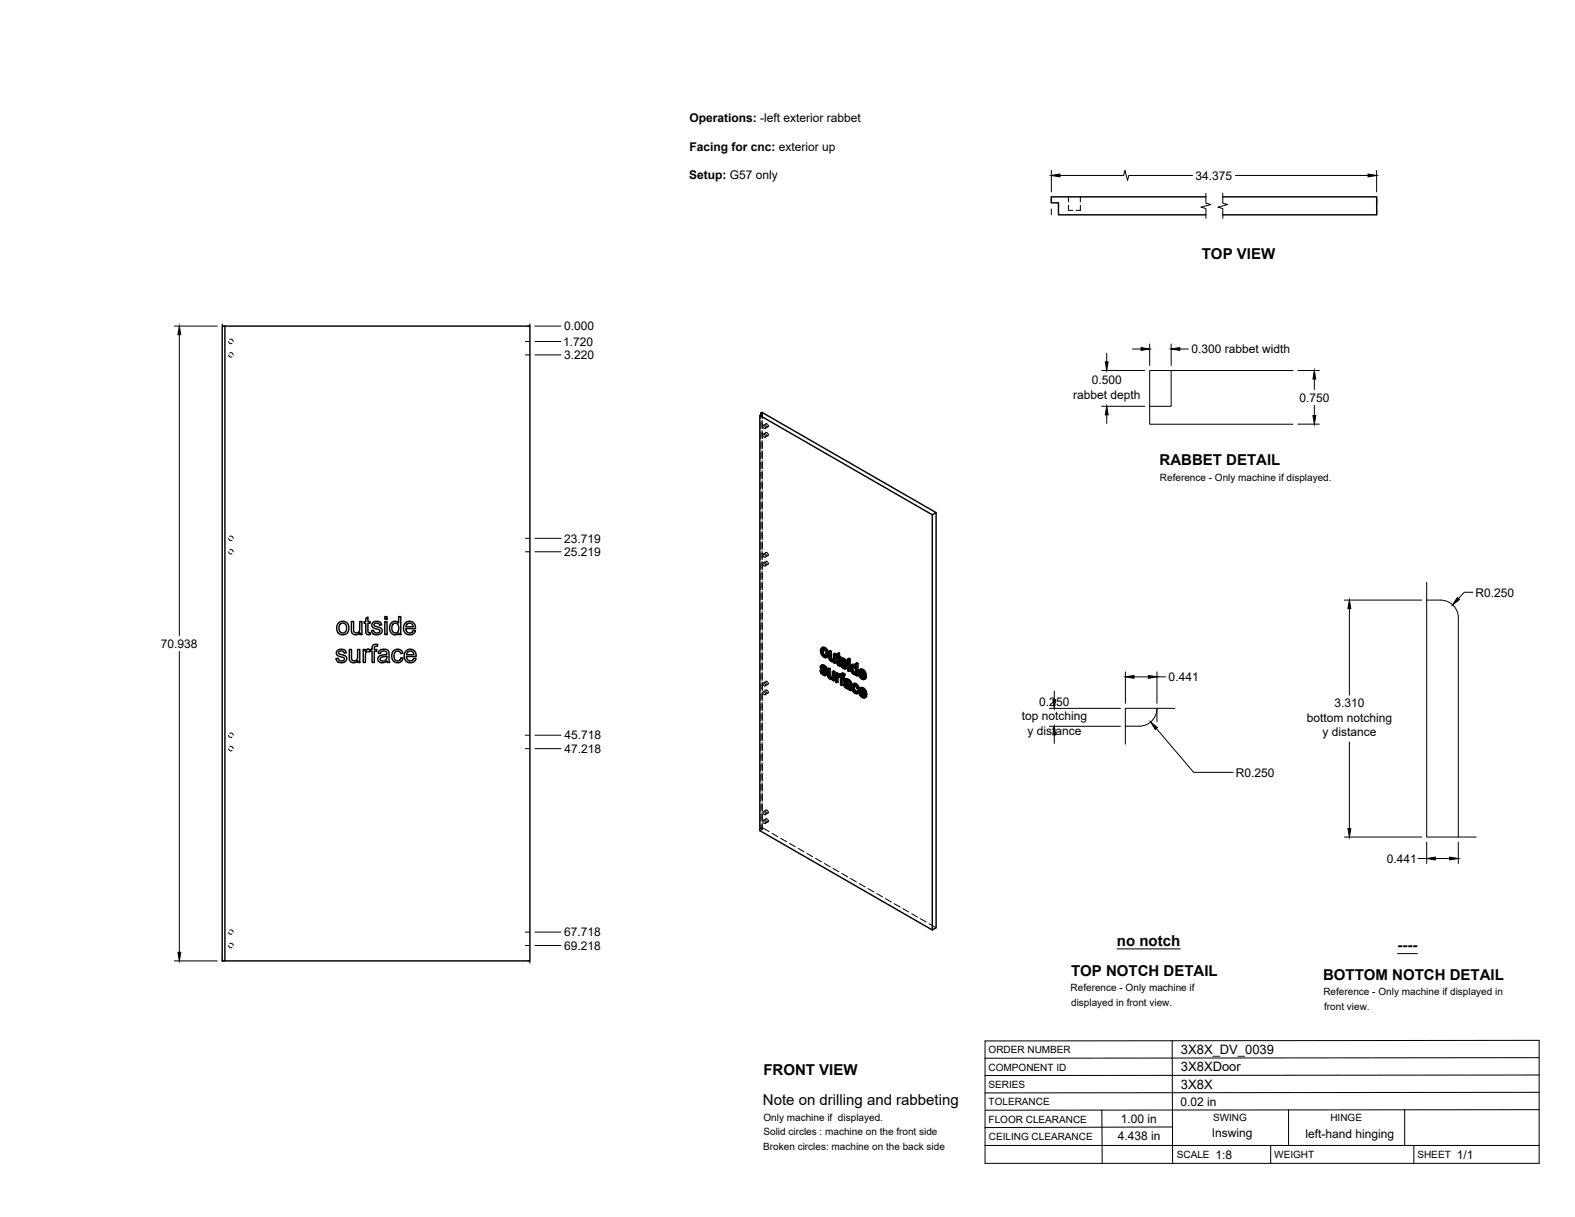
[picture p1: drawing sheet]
<svg xmlns="http://www.w3.org/2000/svg" width="559mm" height="432mm" viewBox="0 0 559 432" stroke-linecap="round" stroke-linejoin="round" font-family="sans-serif">
<!-- layer: Hidden -->
<g fill="none" stroke="#000" stroke-width=".35">
<path d="M379.1 72.8v1.8h1.5M379.1 69.9v1.7M383.3 72.8v1.8h-1.5M383.3 69.9v1.7M81.1 125.9l.4 .7h.8M81.1 121.2l.4 .6h.8M81.5 125.2l.9 .1 .3 .6M81.5 120.5l.8-.1 .4 .8M269.9 147.2v1.3M269.9 149.7v2.4M269.9 153.3v2.4M269.9 156.8v2.4"/>
<path d="M270.4 146.3v1.7M270.4 149.1v2.4M270.4 152.7v2.4M270.4 156.3v2.4M270.4 159.9v2.3M270.5 146.9v1.6M270.5 149.7v2.4M270.5 153.3v2.4M270.5 156.8v2.4M270.7 151a.55 .55 0 0 1 .7 .3 .55 .55 0 0 1-.3 .7l-.3-.4zM270.8 154.1a.6 .6 0 0 1 .6 .3 .6 .6 0 0 1-.2 .8l-.4-.5zM271.8 153.5a.6 .6 0 0 1 .7 .3 .6 .6 0 0 1-.3 .8l-.4-.4z"/>
<path d="M271.8 150.4a.6 .6 0 0 1 .7 .3 .6 .6 0 0 1-.3 .8l-.4-.4zM271.8 153.5l-1 .6M271.8 150.3l-1 .6M272.4 154.6l-1 .6M272.4 151.4l-1 .6M269.9 160.4v2.4M269.9 164v2.4M269.9 167.6v2.3M269.9 171.1v2.4M269.9 174.7v2.4M269.9 178.3v2.4M270.4 163.4v2.4"/>
<path d="M270.4 167v2.4M270.4 170.6v2.4M270.4 174.1v2.4M270.4 177.7v2.4M270.5 160.4v2.4M270.5 164v2.4M270.5 167.6v2.3M270.5 171.1v2.4M270.5 174.7v2.4M270.5 178.3v2.4M81.1 195.8l.4 .6h.8M81.1 191l.4 .7h.8"/>
<path d="M81.5 195.1h.9l.3 .7M81.5 190.3l.9 .1 .3 .6M269.9 181.9v2.3M269.9 185.4v2.4M269.9 189v2.4M269.9 192.6v2.3M269.9 196.2v2.3M269.9 199.7v2.4M270.4 181.3v2.4M270.4 184.8v2.4M270.4 188.4v2.4M270.4 192v2.4"/>
<path d="M270.4 195.6v2.4M270.4 199.1v2.4M270.5 181.9v2.3M270.5 185.4v2.4M270.5 189v2.4M270.5 192.6v2.3M270.5 196.2v2.3M270.5 199.7v2.4M270.8 199.7a.61 .61 0 0 1 .6 .4 .61 .61 0 0 1-.2 .8l-.4-.5zM270.8 196.6a.61 .61 0 0 1 .6 .4 .61 .61 0 0 1-.2 .7l-.4-.4zM271.7 199.2a.55 .55 0 0 1 .8 .3 .55 .55 0 0 1-.4 .7l-.4-.6zM271.8 196.1a.59 .59 0 0 1 .7 .3 .59 .59 0 0 1-.3 .7l-.4-.3z"/>
<path d="M271.8 199.2l-1 .5M271.8 196l-1 .6M272.4 197.1l-1 .6M269.9 203.3v2.4M269.9 206.9v2.3M269.9 210.4v2.4M269.9 214v2.4M269.9 217.6v2.4M270.4 202.7v2.4M270.4 206.3v2.4M270.4 209.9v2.3M270.4 213.4v2.4"/>
<path d="M270.4 217v2.4M270.5 203.3v2.4M270.5 206.9v2.3M270.5 210.4v2.4M270.5 214v2.4M270.5 217.6v2.4M272.4 200.3l-1 .5M269.9 221.1v2.4M269.9 224.7v2.4M269.9 228.3v2.4M269.9 231.9v2.4M269.9 235.4v2.4"/>
<path d="M269.9 239v2.4M270.4 220.6v2.3M270.4 224.2v2.3M270.4 227.7v2.4M270.4 231.3v2.4M270.4 234.9v2.3M270.4 238.4v2.4M270.5 221.1v2.4M270.5 224.7v2.4M270.5 228.3v2.4M270.5 231.9v2.4M270.5 235.4v2.4"/>
<path d="M270.5 239v2.4M291.4 237.7l.4 .9M291.5 236.4l-.5 .3M291.6 236.1l-.5 .2M291.6 230.7l-.5 .2M291.6 237.7l.3 .3M291.6 236.9l-.5 .2M291.7 235.9l-.2 .7 .7 1a1.07 1.07 0 0 1 .9 1.3h-.4l.4-.2M291.8 238.6l.9 .8h.6M291.8 238.6l-.5 .2M291.8 237.8v.1M291.9 237.3l-.5 .3"/>
<path d="M291.9 232l.9 .9 .9 .1M291.9 236.6l-.1 .1M291.9 232l-.5 .3M292 229.7l-.4 .8 .3 1.5M292 236.4l-.5 .3M292.2 230.2l-.1 .2M292.2 230.2l.9 .2 .4 .9v1l-.5 .3M292.2 230.2l-.4 .2M292.5 236.5l-.6 .2 .1-.3 .5 .1 .6 .8 .4 .2M292.5 239.3l-.4 .2M292.6 237.4l.3 .3M292.8 230.2l-.5 .3"/>
<path d="M292.8 232.9l-.5 .3M292.9 236.9l-.5 .2M293 239l-.4 .2M293 238.4l-.5 .2M293.1 237.3l-.5 .3M293.1 239.5l-.5 .2M293.3 232.5l-.4 .3M293.3 230.8l-.4 .3M293.4 233.1l-.4 .3M293.5 231.8l-.4 .3M294.1 237.1v2.4l.2 .6 .8 .6 .7-.1v.5l.4 .2M294.1 239.5l-.4 .2"/>
<path d="M294.3 239.9l-.5 .3M294.5 230.9l.2 2.8 .8 .8 .7-.1v.4l.4 .3M294.5 233.2l-.4 .3M294.7 233.7l-.5 .2M295 234.1l-.5 .3M295.4 234.4l-.4 .3M295.8 238.1l-.1 1.9-.4 .4M296 234.1l-.4 .3M296.1 234l-.5 .3 .3-.2M296.2 231.8v2l-.5 .3M296.2 234.8l-.4 .3M296.2 234.4l-.4 .3"/>
<path d="M296.6 232.6v.4l.5-.3M296.9 238.7v3l.4 .3M297.1 232.3l-.2 .1M297.3 239.4l-.5 .2M297.4 231.8v.7l-.3-.2v.4l.3 .2v2.4l.9 .8-.2-.6M297.4 239.8l-.1 .1M297.4 232.9l-.5 .3M297.4 232.5l-.5 .3M297.4 235.3l-.4 .2M297.5 239.2l-.2 .1M297.5 239.7l-.4 .2M297.6 239.6l-.5 .3"/>
<path d="M297.6 235.6l-.4 .3M297.8 239.7l-.4 .3 .3-.4 .5 .4 .1-.3 .4 .4v2.6l.4 .3M297.8 233.2l-.4 .2M298 235.9l-.4 .3M298.3 233.4l-.5-.2v.5M298.3 239.6l-.5 .2M298.3 239.5h-.1M298.3 239.7l-.5 .2M298.3 235.6l-.2 .1M298.3 236.1h-.1M298.5 235.3l.4 .9M298.6 234l-.4 .3"/>
<path d="M298.7 239.7l-.8 .5 .4-.3M298.7 233.7l-.5 .2M298.7 235.4l.3 .2M298.7 239l-.4 .2M298.7 234.5l-.5 .2M298.8 233.6l-.2 .6 .7 1a1.07 1.07 0 0 1 .9 1.3h-.4l.4-.2M298.8 238.8l-.1 .9-.5-.2M298.9 236.2l.7 .7 .8 .1M298.9 236.2l-.5 .3M299 235.5h-.1M299 234.9l-.5 .3M299 234.2l-.1 .1"/>
<path d="M299.1 234.3v-.3l.5 .1 1 1M299.1 234l-.4 .3M299.2 239.4l-.5 .2M299.5 239.5l-.5 .2M299.6 234.1l-.5 .3M299.7 235l.3 .4M299.7 236.8l.4-.2-.9 .6M299.7 239.6l-.5-.2-.1 .4M300 234.5l-.5 .3M300.1 236l-.4 .2M300.2 235l-.5 .2M300.2 237.1l-.5 .2"/>
<path d="M301.2 234.7v3l.4 .3M301.2 233.6v.6l.4 .2M301.2 237.7l-.4 .3M301.2 234.2l-.4 .2M302.2 236.8l-.5 .2M302.3 237.7l-.4 .2M302.3 236l-.4 .3M302.5 235.8l-.3 .7v.8a1.47 1.47 0 0 0 1.8 1.7v.3l.4 .3M302.7 238.5l-.4 .2M302.8 236.3l-.1 .2M302.8 236.3l.7 .1 .5 1v.9l-.5 .4M302.8 236.3l-.4 .2"/>
<path d="M302.9 236.3l-.5 .2M303.3 239l-.5 .2M303.3 236.3l-.4 .2M303.7 236.2l-.2 .1M303.8 238.6l-.4 .3M303.8 236.9l-.4 .2M304 235.2v1.5l-.5-.7M304 236.7l-.5 .2M304 239l-.4 .2 .3-.1M304 237.9l-.4 .2M304 239.3l-.4 .3M305 238.4l-.5 .3"/>
<path d="M305.3 237.4l-.3 .9 .3 1.4 1 1 .8 .1M305.3 239.7l-.4 .3M305.4 238.8l-.4 .2M305.5 239.4l-.1-.6 2 1.1M305.7 237.9l-.2 .2M305.7 237.9l.7 .2 .5 1.1-.6-.3M305.7 237.9l-.5 .2M306.2 237.9l-.4 .3M306.7 238.5l-.4 .3M306.9 239.2l-.4 .3M269.9 242.6v2.4M269.9 246.1v2.4"/>
<path d="M269.9 249.7v2.4M269.9 253.3v2.4M269.9 256.9v2.3M270.4 242v2.4M270.4 245.6v2.4M270.4 249.2v2.3M270.4 252.7v2.4M270.4 256.3v2.4M270.4 259.9v2.4M270.5 242.6v2.4M270.5 246.1v2.4M270.5 249.7v2.4"/>
<path d="M270.5 253.3v2.4M270.5 256.9v2.3M270.7 245.5a.58 .58 0 0 1 .7 .3 .58 .58 0 0 1-.2 .7l-.4-.4zM270.8 242.3a.61 .61 0 0 1 .6 .4 .61 .61 0 0 1-.2 .7l-.4-.4zM271.8 244.9a.6 .6 0 0 1 .7 .3 .6 .6 0 0 1-.3 .8l-.4-.4zM271.8 241.7a.56 .56 0 0 1 .7 .4 .56 .56 0 0 1-.4 .7l-.4-.6zM271.8 244.8l-1 .6M271.8 241.7l-1 .6M272.4 245.9l-1 .6M272.4 242.8l-1 .6M294.6 240.3l-.5 .3M295 240.7l-.5 .2"/>
<path d="M295.4 240.4l-.2 .1M295.6 240.3l-.5 .3M295.7 240.2l-.5 .3M295.8 241.1l-.4 .2M295.8 240.6l-.4 .3M296.9 241.7l-.5 .3M298.7 242.7l-.5 .3M298.7 240.1l-.5 .3M299.1 240.4l-.4 .2M299.6 240.7l-.5-.3v.5M299.8 242.6l-.4 .3M299.9 242.3l-.5 .2"/>
<path d="M299.9 241.3l-.5 .3M300 242.1l-.2 .6 .3 .8 .7 .6h.8l.2 .4M300 243.4l-.4 .2M300.1 240.9l-.5 .3M300.1 240.9l-.2 .4 .4 .3a.83 .83 0 0 1 1-.1 .83 .83 0 0 1 .3 .9h-.5M300.3 242.9l.3-.3a.74 .74 0 0 1 .8 .2 .74 .74 0 0 1 .1 .8l-.4 .2M300.3 242.9h-.1M300.5 242.6l-.5 .3 .3-.2M300.5 241.3l-.4 .3M300.7 244l-.5 .2M301 241.4l-.5 .3M301.2 244.2l-.5 .2"/>
<path d="M301.2 243.8l-.1 .1M301.4 243.7l-.4 .3M301.5 241.9l-.4 .2M301.5 243.6l-.4 .2M301.6 242.9l-.4 .3M301.6 242.5l-.4 .3M301.6 242.4l-.4 .3M301.6 244.1l-.4 .2M301.8 244.5l.4 .3M301.8 244.5l-.5 .3M302.6 243.5l-.4 .3M302.7 242.7l-.4 .3"/>
<path d="M302.9 244.9l-.4 .2M303 242.5l-.4 .7 .3 1.5 .6 .9 1 .3M303.1 243.2l.6-.2 .7 1 .4 .2M303.3 243l-.5 .3M303.8 245.8l-.5 .2M303.8 243.1l-.4 .2M304 245.4h.2M304.2 243.4l-.5 .3M304.2 245.4l-.4 .3M304.4 244l-.4 .3M304.4 245l-.2 .4M304.7 245.1l.2 .2-.2 .4"/>
<path d="M304.9 245.3l-.2 .1M305.1 245l-.4 .2M305.4 246.3l-.4 .3M305.5 244l-.4 .7 .3 1.6 .9 .9 .9 .2M305.6 245.3l-.5 .3M305.7 245.9l-.1-.6 1.9 1.2M305.8 244.4l-.2 .3M305.8 244.4l.8 .4 .4 1-.5-.4M305.8 244.4l-.4 .3M306.2 240.7l-.4 .2M306.3 244.5l-.4 .3M306.3 247.2l-.4 .3"/>
<path d="M306.4 240.3h.2M306.6 246.9h.2M306.7 240.3l-.5 .3 .4-.3M306.8 246.9l-.4 .2M306.9 245.1l-.5 .3M306.9 240l-.1 .1M307 240.9l-.5 .2M307 240.1l-.4 .2M307 245.8l-.4 .2M307 246.6l-.1 .1M307.1 247.4l-.5 .3M307.1 246.7l-.3 .2"/>
<path d="M81.1 265.6l.4 .7h.8M81.1 260.9l.4 .7 .8-.1M81.5 264.9h.8l.4 .7M81.5 260.2l.8-.1 .4 .8M269.9 260.4v2.4M269.9 264v2.4M269.9 267.6v2.4M269.9 271.1v2.4M269.9 274.7v2.4M269.9 278.3v2.4M270.4 263.4v2.4M270.4 267v2.4"/>
<path d="M270.4 270.6v2.4M270.4 274.2v2.3M270.4 277.7v2.4M270.5 260.4v2.4M270.5 264v2.4M270.5 267.6v2.4M270.5 271.1v2.4M270.5 274.7v2.4M270.5 278.3v2.4M269.9 281.9v2.3M269.9 285.4v2.4M269.9 289v2.4"/>
<path d="M269.9 292.6v1.3M269.9 293.9l.6 .3M270.4 281.3v2.4M270.4 284.9v2.4M270.4 288.4v2.4M270.4 292v1.6M270.4 293.6l-.5 .3M270.4 293.6l2.5 1.5M270.5 294.2l-.9 .5M270.5 281.9v2.3M270.5 285.4v2.4M270.5 289v2.4"/>
<path d="M270.5 292.6v1.6M270.7 288.1a.55 .55 0 0 1 .8 .2 .55 .55 0 0 1-.4 .8l-.3-.5zM270.8 291.1a.56 .56 0 0 1 .7 .4 .56 .56 0 0 1-.4 .7l-.4-.7zM271.8 290.5a.6 .6 0 0 1 .7 .4 .6 .6 0 0 1-.3 .7l-.4-.3zM271.8 287.4a.6 .6 0 0 1 .7 .4 .6 .6 0 0 1-.3 .7l-.4-.3zM271.8 290.5l-1 .6M271.8 287.4l-1 .6M272.4 291.6l-1 .6M272.4 288.5l-1 .6M273.9 295.7l2.1 1.2M277 297.5l2.1 1.1M280.1 299.2l2.1 1.2"/>
<path d="M283.2 301l2.1 1.2M286.3 302.8l2.1 1.2M289.4 304.6l2.1 1.2M292.5 306.4l2.1 1.2M295.6 308.1l2 1.2M298.7 309.9l2 1.2M301.8 311.7l2 1.2M304.9 313.5l2 1.2M308 315.3l2 1.2M311.1 317.1l2 1.1M314.2 318.8l2 1.2M81.1 335.5l.4 .7h.8"/>
<path d="M81.1 330.7l.4 .7h.8M81.5 334.8h.8l.4 .7M81.5 330h.8l.4 .7M317.2 320.6l2.1 1.2M320.3 322.4l2.1 1.2M323.4 324.2l2.1 1.2M326.5 326l2.1 1.2M329.6 327.7l2.5 1.5"/>
</g>
<!-- layer: Visible -->
<g fill="none" stroke="#000" stroke-width=".51">
<path d="M427.8 69.9h-54.8v2.1h2.5v4.2h52.3M433.8 69.9h54.6v6.3h-54.6M78.8 115.7h1v225.2h-1zM79.8 115.7h108.2v225.2h-108.2M269.9 146.6l.6 .3-.9 .5v147.3l61.2 35.3v-147.4M269.9 146.6l.5-.3 61.7 35.6-1.3 .7-61.2-35.2M269.9 146.6v.6M332.1 181.9v147.3l-1.3 .8M129.8 219.4l.7-.5v1.6h.8v.6h-.8v2.9l.3 .5h.5l.1 .6a1.14 1.14 0 0 1-1.3-.1 1.14 1.14 0 0 1-.3-1.2v-2.7h-.6v-.6h.6zM136.5 218.8h.8v.9h-.8zM119.7 230.8l.8-.4a1.7 1.7 0 0 1 2.4 1.2l-.8 .1a.93 .93 0 0 0-1-.9 .93 .93 0 0 0-.9 1.1l1 .4a1.53 1.53 0 0 1 1.8 1.8 2.03 2.03 0 0 1-2.1 1.1 2.03 2.03 0 0 1-1.7-1.5l.8-.1a1.08 1.08 0 0 0 1.1 1 1.08 1.08 0 0 0 1-1.1l-.4-.3a2.37 2.37 0 0 1-2.3-1.2zM120.2 220.9l.8-.4a2.33 2.33 0 0 1 2.8 2.8 2.33 2.33 0 0 1-3.7 1.3 2.95 2.95 0 0 1 .1-3.7z"/>
<path d="M120.6 221.5l.7-.4a1.73 1.73 0 0 1 1.7 1.8 1.73 1.73 0 0 1-1.7 1.7l-.3-.2a2.24 2.24 0 0 1-.4-2.9zM123.9 230.4h.8v2.6a1.14 1.14 0 0 0 1.2 1.5 1.14 1.14 0 0 0 1-1.6v-2.5h.8v4.7h-.7v-.7a1.64 1.64 0 0 1-2 .7 1.64 1.64 0 0 1-1.1-1.8zM124.7 220.5h.8v2.6a1.14 1.14 0 0 0 1.1 1.5 1.14 1.14 0 0 0 1-1.6v-2.5h.8v4.6h-.7v-.6a1.64 1.64 0 0 1-2 .7 1.64 1.64 0 0 1-1-1.8zM128.9 230.4h.7v.7a1.1 1.1 0 0 1 1.7-.5l.7-.2v-.4a1.33 1.33 0 0 1 .6-1.3 1.33 1.33 0 0 1 1.4 0l-.1 .6a.73 .73 0 0 0-1.1 .7v.4h.9v.7h-.9v4h-.8v-4h-.7v-.4l-.2 .6a.93 .93 0 0 0-1.1 0 .93 .93 0 0 0-.3 1l-.1 2.8h-.7zM132.2 221l.9-.5a1.7 1.7 0 0 1 2.3 1.2l-.7 .1a.96 .96 0 0 0-1-.8 .96 .96 0 0 0-.9 .9l.6 .4a1.95 1.95 0 0 1 2.2 1.3 1.94 1.94 0 0 1-1.9 1.6 1.94 1.94 0 0 1-1.9-1.4l.7-.2a1.08 1.08 0 0 0 1.2 1 1.08 1.08 0 0 0 1-1l-.4-.3a2.19 2.19 0 0 1-2.4-1.4zM134.5 231a2.1 2.1 0 0 1 3.5 .5l.3 3.6h-.8l-.2-.6a1.78 1.78 0 0 1-1.9 .7 1.78 1.78 0 0 1-1.4-1.6l.1-.2a1.76 1.76 0 0 1 1.7-1l.4-.1a.7 .7 0 0 0 1-.5 .7 .7 0 0 0-.8-.8 1.12 1.12 0 0 0-1.5 .9l-.7-.1zM135.1 233.3l2.1-.6a1.28 1.28 0 0 1-.7 1.7 1.28 1.28 0 0 1-1.6-.7zM136.5 220.5h.8v4.6h-.8zM138.8 221a1.73 1.73 0 0 1 2.6 .1v-2.3h.8v6.3h-.7v-.5l-.7 .5a2.21 2.21 0 0 1-2.3-.8 2.21 2.21 0 0 1-.2-2.4zM139.4 221.4l.4-.2a1.74 1.74 0 0 1 1.6 .9 1.74 1.74 0 0 1-.2 1.9 1.3 1.3 0 0 1-1.7 .4 1.3 1.3 0 0 1-.5-1.7zM139.6 231l.1-.1a1.94 1.94 0 0 1 3.2 .9l-.7 .1a1.29 1.29 0 0 0-1.7-.8 1.29 1.29 0 0 0-.7 1.8l.2 .8a1.17 1.17 0 0 0 1.2 .8 1.17 1.17 0 0 0 1-1.1l.8 .1-.4 .9a2.14 2.14 0 0 1-2.8 .4 2.14 2.14 0 0 1-.8-2.7zM143.8 221.1a2.14 2.14 0 0 1 2.5-.4 2.14 2.14 0 0 1 1.1 2.3h-3.4l.1 .7a1.3 1.3 0 0 0 1.3 .9 1.3 1.3 0 0 0 1.2-1l.8 .2-.3 .6a2.32 2.32 0 0 1-3.3 .3 2.32 2.32 0 0 1-.3-3.2z"/>
<path d="M144 231a2.15 2.15 0 0 1 2.6-.4 2.15 2.15 0 0 1 1 2.3h-3.4l.2 .7a1.29 1.29 0 0 0 1.2 .9 1.29 1.29 0 0 0 1.2-.9l.8 .1-.3 .6a2.32 2.32 0 0 1-3.2 .3 2.32 2.32 0 0 1-.4-3.2zM144.4 221.4l1.3-.3a1.23 1.23 0 0 1 .9 1.3h-2.6zM144.7 231.4l.6-.4a1.26 1.26 0 0 1 1.5 1.3h-2.5zM291 237.9l.8 1.4 .6 .4 .6-.1M291.2 236.2l.6-.3 .8 .3 .6 .6 .3 .7-.5 .3-.1-.6M291.6 231.2v-.4a.89 .89 0 0 1 1.1-.2 .89 .89 0 0 1 .4 1.1l-.1 1-.7 .1M291.6 237.7l-.6 .2 .4 .2M291.6 238.7l.5 .4 .4-.3M291.7 237.3l1 1 .5-.3M291.8 237.9l-.4 .2 .1 .4 .1 .2 .5-.3M291.8 235.9l-.7 .5v.6l1.6 2M291.8 236.7l-.3 .3 .5-.2"/>
<path d="M291.8 232.2l.5 .6 .5-.3M291.9 238l.8 .9M292 236.7l.6 .7M292 236.3l.5 .4 .5-.2M292 230.9l-.4 .3v.4l.2 .6 .4-.3M292 236.8l.6 .8 .4 .2M292 236.8h-.5M292.1 235.9l-.8 .3M292.1 230.4l.1 1.5 .8 .7M292.1 237l-.4 .3-.2-.3M292.3 230.1l.9 .9 .5-.3M292.4 236.1l-.4 .2-.4-.1"/>
<path d="M292.5 236.7l.4 .5 .4-.2M292.7 239l-.2 .2-.4-.1M292.7 238.3l.3 .4 .5-.3M292.8 229.8l-.5 .3-.8-.2M292.9 237.7l.7 1.2-.1 .4-.6 .4M293 238.7l.1 .5 .5-.3M293.1 239.2l-.1 .4 .5-.3M293.2 231l.4 1.3 .4-.3M293.4 233.1a1.63 1.63 0 0 1-2.2-1.4l-.1-1.1 .4-.7 .9-.3 .6 .4 .7 .7 .3 1.3-.1 .9-.7 .4M293.6 232.3l-.2 .8 .5-.2M294.1 231.1l.4 .3 .5-.3M294.1 237.6v2.2l.5-.2"/>
<path d="M294.1 239.8l.2 .4 .4-.2M294.5 231.4v2.2l.5-.3M294.5 233.6l.2 .4 .4-.3M294.5 237.3l-.4 .3-.5-.2M294.7 234l.3 .3 .5-.2M295 234.3l.4 .1M295.3 238.3l.4 .3 .5-.3M295.4 234.4l.2-.1zM295.7 234.1l-.7-.7v-2.3l-.5-.2-.4 .2v2.6l.7 .9 .5 .2 .5-.1M295.7 232.1l.5 .2 .4-.2M295.7 238.6v3l.5-.3v-3l-.4-.2-.5 .2v2l-.3 .3 .2-.1M295.8 234.7v.4l.4 .2"/>
<path d="M295.8 234.7l-.2 .1M296.2 232.3v3l.4-.2v-3l-.4-.3-.5 .3v2.1M296.6 233l.3 .2 .2 2.6 .8 .5 .3-.2M296.9 232.4l-.3 .2 .3 .2v-.8l.9-.3v1.1l.5 .2v.4l-.5 .3v-.4M297.3 239.9l-.4 .2v.5l.4-.2M297.3 239.3v-.4l-.4-.2-.5 .3v3l.5 .2M297.3 238.9l-.5 .3-.4-.2M297.4 240l-.1 2-.4 .2v-1.6M297.4 240l.5 .2M297.4 240l-.5 .1M297.4 232v1l.4-.2M297.4 233l.4 .3 .5-.3"/>
<path d="M297.4 239.5l.4 .3M297.6 239.1l-.8 .5v-.4M297.6 235.7l.2 .1M297.8 235.8l.1 .5M297.8 239.2l.4 .3M297.8 239.2l-.8 .2M297.8 239.2l-.7 .2M297.8 231.7l-.9 .3M297.8 239.8v.4M297.8 239.9l-.1 .4M297.9 235.2l-.5 .3v-2.1l.4 .3v1.4l.3 .4M297.9 235.4l-.5 .1"/>
<path d="M298.1 235.5l.8 1.4 .7 .4 .5-.1M298.1 235.5l-.6 .1M298.1 235.5h.1M298.1 235.7l-.3 .1M298.3 233.8l.7-.3 .5 .1 .8 .8 .3 .7-.5 .3-.1-.6M298.4 239.1l.9-.2 .5 .3-.1 .4-.4 .3 .1-.4M298.6 234.5l.4-.2 1.1 1.1M298.7 235.4l-.6 .1 .4 .2M298.7 236.3l.5 .4 .4-.2M298.8 234.9l1 1 .5-.3M298.9 235.5l-.4 .2 .1 .5 .6-.2M298.9 233.5l-.7 .5v.7l1.6 1.9"/>
<path d="M298.9 234.3l-.3 .4 .5-.3M298.9 238.8l-.6 .3-.1 .9-.4-.2 .4-.3M298.9 239.2l.5 .3 .4-.3M299 235.6l.8 .9M299.1 234.3l.6 .7M299.1 239.8l.5 .5v.4l-.4 .2v-.4M299.1 234l.6 .4 .4-.3M299.2 233.5l-.8 .3M299.2 236.7l.4 .1M299.3 234.6l-.5 .3-.2-.2M299.3 239.9l-.6-.3v.6l.4-.2M299.4 238.9l-.5 .3-.4-.1"/>
<path d="M299.6 233.7l-.5 .3-.4-.2M299.7 234.4l.3 .4 .4-.2M299.8 236.6l-.1 .2M299.8 235.9l.3 .4 .5-.2M300 235.4l.7 1.1-.1 .4-.6 .4M300.1 236.3l.1 .5 .5-.3M300.2 236.8l-.1 .4 .5-.3M300.8 235l.4 .2 .4-.2M300.8 233.8l.4 .3 .4-.3M301.2 234.1v.6l.4-.3v-.6l-.4-.2-.4 .2v.6l.4 .3M301.2 234.7l.4 .3v3l-.4 .2v-3M301.2 234.7l-.4 .3v3l.4 .2"/>
<path d="M302.1 236l.6-.3 .8 .3M302.4 236.5l.7 .2 .4 .9v1.1l-.3 .2-.3-.1M302.4 238.3l.5 .5 .4-.2M302.4 236.5l-.2 .8M302.6 237l-.4 .3v.5l.2 .5 .4-.3M302.7 235.7l-.5 .2a2.02 2.02 0 0 0 1.3 3.4l.1-.1M302.7 236.5v1.3l.8 .9M302.8 236.1l.4 .4M303.3 235.8l-.5 .3-.6-.2M303.6 239.2v.4l.4 .2M303.6 239.2l-.2 .1M304 235.7v4.1l.4-.2v-4.2l-.4-.2-.5 .2v1.5l-.3-.4 .3-.2"/>
<path d="M304.4 235.4l-.4 .3-.5-.3M305.2 239.9l.6 .6 .4-.2M305.5 238.4l-.5 .2 1.5 .9-.5-1.1a.5 .5 0 0 0-.6-.3 .5 .5 0 0 0-.4 .5M305.5 238.1v.3l.8 .5M305.5 239.4l.9 .9M305.7 239.7l-.5 .2-.2-.9 1.9 1.2M305.7 237.8l.9 .9 .4-.3M306.2 237.5l-.5 .3-.8-.1M306.6 238.7l.3 1.3 .5-.2M294.3 240.2l.3 .4 .5-.3M294.6 240.6h.4M295.3 240.4l-.7-.7-.1-2.4-.4-.2-.5 .3 .1 2.5 .8 1h.9"/>
<path d="M295.4 240.9v.4l.3 .3M295.4 240.9l-.2 .1M297.8 240.2l.4 .2v2.6l.5 .2M298.7 240.2l.5 .3 .4-.2M299.1 240.9v2.1l-.4 .2v-2.6l.5 .3M299.7 241.1l1-.2 1.2 1 .3 2.9-.4 .2-.2-.4M299.9 242.9l.2-.1a.78 .78 0 0 1 .8 .2 .78 .78 0 0 1 .1 .9l-.2 .1 .3-.1M300 243.5l.4 .4 .4-.3M300 242.8l-.2 .3M300.1 242.1l-.7 .5 .1 .9 .9 .8h.8l.1 .5 .5 .2M300.2 242.9l-.4 .2 .2 .4 .4-.2M300.3 242.9l.3 .6 .5 .3"/>
<path d="M300.3 241.6l-.4 .3a.8 .8 0 0 1 .9-.1 .8 .8 0 0 1 .4 .9l-1.2-.3M300.3 241.6h.1M300.4 243.9l.4 .1M300.4 242.1l-.7 .2M300.5 240.8l-.9 .4-.2 .4 .5 .3M300.6 241.3l.5 .4 .5-.3M301.1 241l-.5 .3-.6-.2M301.1 242.4l-1-.3-.5 .3M301.1 241.7l.4 .4 .4-.2M301.5 242.1l.1 .4 .4-.2M301.6 242.5v2.1l.5-.3M302.5 242.8l.7-.4 .6 .2 .6 .6 .4 1-.4 .2-.4-.9"/>
<path d="M302.6 244l.2 1 .5-.2M302.8 245l.5 .6 .5-.3M303.1 243.8l-.5 .2 .1-.4a.65 .65 0 0 1 .7-.4 .65 .65 0 0 1 .5 .8l.5 .4M303.1 243.2l.1 1.4 .8 .8M303.2 242.4l-.5 .3a2.18 2.18 0 0 0 .9 3.4h.5M303.3 242.9l.7 .6 .5-.2M303.8 242.6l-.5 .3-.6-.2M304 245.2l-.2 .5-.5-.1M304.7 245.4l-.6 .7 .6-.4M304.7 245.1l-.3-.1-.4 .2 .4 .3M305.4 246.5l.5 .6 .4-.3M305.6 244.9l-.5 .3 1.5 .8-.5-1.1a.51 .51 0 0 0-.6-.3 .51 .51 0 0 0-.4 .6"/>
<path d="M305.6 244.7v.2l.9 .5M305.7 245.9l.9 1M305.8 240.5l.4 .1M305.8 246.2l-.4 .3-.3-.9 2 1.1M305.9 244.3l.8 .9 .5-.2M305.9 247.1l.4 .1M306.3 244.1l-.4 .2-.9-.1M306.5 240.3l.4 .3 .5-.2M306.5 240.3l-.2 .2M306.6 246.8l.4 .4 .5-.3M306.6 246.8l-.2 .3M306.7 245.2l.4 1.4 .4-.3"/>
<path d="M306.8 240.1l-.3 .2M306.9 240l.5-.1v-.5l-.7-1.5-.9-.6-.9 .4-.4 1.1 .4 1.4 1.3 .9h.3l.4-.5M306.9 246.7l-.3 .1M307 240.1l.4 .3-.8 .6M307.1 246.6l.4-.1v-.6l-.7-1.5-.9-.5-.9 .3-.3 1 .3 1.4 1.2 1.1 .6-.1 .2-.4M307.1 246.7l.3 .4-.7 .5"/>
</g>
<!-- layer: Reference -->
<g fill="none" stroke="#000" stroke-width=".35">
<path d="M373 69.9v2.1M373 74.1v2.1M488.4 69.9v2.1M488.4 74.1v2.1M78.8 114.9v.8h.9M188 114.9v.8h-.8M186.4 121.2h1.6M186.4 125.9h1.6M415.5 131.5v12.7h-7.6M458.7 131.5h-50.8v19h50.8M186.4 191h1.6M186.4 195.8h1.6"/>
<path d="M506.2 212.9a13 13 0 0 1 7.8 .7 6.3 6.3 0 0 1 3.4 5.7v77.7M506.2 206.6v90.4h17.6M410.5 256.1v-4.8a6.4 6.4 0 0 1-6.4 6.4h-4.8M416.9 251.3h-17.6v12.7M186.4 260.9h1.6M186.4 265.6h1.6M186.4 335.5h1.6M186.4 330.7h1.6M78.8 340.1v.8h.9M187.2 340.9h.8v.8"/>
</g>
<!-- layer: Hidden Narrow -->
<path d="M292.5 237.9l-.4 .3M294.1 239l-.5 .2M294.5 232.7l-.4 .3M295.8 239.7l-.5 .2M296.2 233.4l-.5 .3M297.4 234.6l-.5 .3M298.7 239.4l-.5 .3M299.1 239.7h.1M299.7 235.5l-.5 .3M300.9 242.7l-.5 .3M301.6 243.1l-.4 .3" fill="none" stroke="#000" stroke-width=".35"/>
<!-- layer: Visible Narrow -->
<path d="M292.5 237.4l-.4 .2M294.5 239l-.4 .3M295 232.8l-.5 .2M297.8 234.9l-.4 .3M299.1 239.7l-.4 .3M299.6 235l-.4 .2M300.8 242.3l-.4 .2M302.1 242.8l-.5 .2M302.1 243.4l-.5 .3" fill="none" stroke="#000" stroke-width=".35"/>
<!-- layer: Titleblock -->
<g fill="none" stroke="#000" stroke-width=".36">
<path d="M349.5 369.3l196.6-.2v43.7h-196.6zM415.9 369.3l.1 43.5M546.1 375.3l-196.6 .2M390.9 393.9l.2 18.9M416 399.9l-66.5 .2M457.2 393.7v12.7M498.4 393.6v12.7M546.1 393.7l-196.3 .2M546.1 387.6l-196.6 .2M546.1 381.4l-196.6 .2M349.5 406.4h196.6M450.8 406.4v6.4"/>
<path d="M501.6 406.4v6.4"/>
</g>
<!-- layer: FD_Dimensions -->
<g fill="none" stroke="#000" stroke-width=".35">
<path d="M373 60.5v7.6M376.1 62.3h22.6l.4-1.8 .9 3.5 .5-1.7h22.6M438.3 62.3h47.1M488.4 60.5v7.6M61.8 115.7h15.3M63.6 118.7v106.8M189.8 115.7h9.3M189.8 121.2h9.3M189.8 125.9h9.3M390.9 131.4h15.2M392.7 125.3v3.1M401.8 123.8h3.1"/>
<path d="M407.9 122v7.7M415.5 122v7.7M418.6 123.8h3M460.5 131.4h7.6M466.3 134.5v3.7M390.9 144.1h15.2M392.7 147.2v3M460.5 150.5h7.6M466.3 143.8v3.6M189.8 191h9.3M189.8 195.8h9.3M477 212.9h27.4"/>
<path d="M478.7 216v30.6M522.6 210.1h-3.1l-2.1 2.3M63.6 231.1v106.8M399.3 238.4v11.2M410.5 238.4v11.2M372.3 257.7h25.2M372.3 251.3h25.2M374.1 245.2v3.1M402.3 240.2h5.1M410.3 258.5l13.2 15.5h14M410.5 240.2h3M189.8 260.9h9.3"/>
<path d="M189.8 265.6h9.3M374.1 260.7v3.1M478.7 263.3v30.6M477 297h27.4M506.2 298.8v7.6M517.4 298.8v7.6M503.1 304.6h3.1M509.2 304.6h5.1M189.8 330.7h9.3M189.8 335.5h9.3M61.8 340.9h15.3"/>
</g>
<g fill="#000" stroke="#000" stroke-width=".35">
<path d="M373 62.3l3.1-.6v1.1zM485.4 61.7l3 .6-3 .5zM63.6 115.7l.5 3h-1zM392.2 128.4h1l-.5 3zM404.9 123.3l3 .5-3 .5zM415.5 123.8l3.1-.5v1zM466.3 131.4l.5 3.1h-1zM392.7 144.1l.5 3.1h-1zM465.8 147.4h1l-.5 3.1zM478.7 212.9l.6 3.1h-1.1zM517.1 212l.7 .7-2.4 1.9zM399.3 240.2l3-.6v1.1z"/>
<path d="M407.4 239.6l3.1 .6-3.1 .5zM373.5 248.3h1.1l-.5 3zM408.3 256.2l2.3 1.9-.7 .7zM374.1 257.7l.5 3h-1.1zM478.2 293.9h1.1l-.6 3.1zM506.2 304.6l3-.5v1zM514.3 304.1l3.1 .5-3.1 .5zM63.1 337.9h1l-.5 3z"/>
</g>
<!-- layer: Break Lines -->
<path d="M427.8 68.6v3.5l1.8 .5-3.5 .9 1.7 .5v3.5M433.8 68.6v3.5l1.8 .5-3.5 .9 1.7 .5v3.5" fill="none" stroke="#000" stroke-width=".35"/>
<!-- layer: Notes -->
<path d="M396.3 336.7h22.5M495.8 338.3h7.1" fill="none" stroke="#000" stroke-width=".35"/>
<g font-size="5.3">
<text x="426.4" y="92.1">TOP VIEW</text>
<text x="411.4" y="165.1">RABBET DETAIL</text>
<text x="396.3" y="335.5">no notch</text>
<text x="495.8" y="337.2">----</text>
<text x="380" y="346.1">TOP NOTCH DETAIL</text>
<text x="469.4" y="347.5">BOTTOM NOTCH DETAIL</text>
<text x="270.9" y="381.4">FRONT VIEW</text>
<text x="270.7" y="392.2">Note on drilling and rabbeting</text>
</g>
<g font-size="4.6">
<text x="419" y="373.8">3X8X_DV_0039</text>
<text x="419" y="380.1">3X8XDoor</text>
<text x="419" y="386.2">3X8X</text>
</g>
<g font-size="4.3">
<text x="244.6" y="43.2">Operations: -left exterior rabbet</text>
<text x="244.6" y="53.4">Facing for cnc: exterior up</text>
<text x="244.5" y="63.6">Setup: G57 only</text>
<text x="424.2" y="63.7">34.375</text>
<text x="200.1" y="117.2">0.000</text>
<text x="199.9" y="122.7">1.720</text>
<text x="422.7" y="125.3">0.300 rabbet width</text>
<text x="200.1" y="127.4">3.220</text>
<text x="387.3" y="136.4">0.500</text>
<text x="380.7" y="141.5">rabbet depth</text>
<text x="461" y="142.5">0.750</text>
<text x="200.2" y="192.5">23.719</text>
<text x="200.2" y="197.3">25.219</text>
<text x="523.5" y="211.6">R0.250</text>
<text x="57.1" y="229.8">70.938</text>
<text x="414.6" y="241.7">0.441</text>
<text x="368.7" y="250.5">0.250</text>
<text x="473.4" y="251">3.310</text>
<text x="362.6" y="255.6">top notching</text>
<text x="463.6" y="256">bottom notching</text>
<text x="200.3" y="262.4">45.718</text>
<text x="364.5" y="260.7">y distance</text>
<text x="469.2" y="261.1">y distance</text>
<text x="200.3" y="267.1">47.218</text>
<text x="438.4" y="275.5">R0.250</text>
<text x="492" y="306.1">0.441</text>
<text x="200.2" y="332.2">67.718</text>
<text x="200.2" y="337">69.218</text>
<text x="418.8" y="392.4">0.02 in</text>
<text x="397.7" y="398.3">1.00 in</text>
<text x="396.6" y="404.3">4.438 in</text>
<text x="430" y="403.6">Inswing</text>
<text x="463.1" y="403.8">left-hand hinging</text>
<text x="431.3" y="411.1">1:8</text>
<text x="516.9" y="411.1">1/1</text>
</g>
<g font-size="3.5">
<text x="411.5" y="170.7">Reference - Only machine if displayed.</text>
<text x="379.9" y="351.7">Reference - Only machine if</text>
<text x="469.5" y="353.1">Reference - Only machine if displayed in</text>
<text x="380" y="356.8">displayed in front view.</text>
<text x="469.8" y="358.2">front view.</text>
<text x="350.8" y="373.6">ORDER NUMBER</text>
<text x="350.8" y="379.9">COMPONENT ID</text>
<text x="350.8" y="386.1">SERIES</text>
<text x="350.8" y="392.2">TOLERANCE</text>
<text x="270.9" y="397.7">Only machine if displayed.</text>
<text x="350.8" y="398.4">FLOOR CLEARANCE</text>
<text x="430.4" y="397.8">SWING</text>
<text x="472" y="397.7">HINGE</text>
<text x="270.8" y="407.9">Broken circles: machine on the back side</text>
<text x="270.9" y="402.8">Solid circles : machine on the front side</text>
<text x="350.8" y="404.4">CEILING CLEARANCE</text>
<text x="417.5" y="410.9">SCALE</text>
<text x="452.1" y="410.9">WEIGHT</text>
<text x="502.9" y="410.9">SHEET</text>
</g>
</svg>
